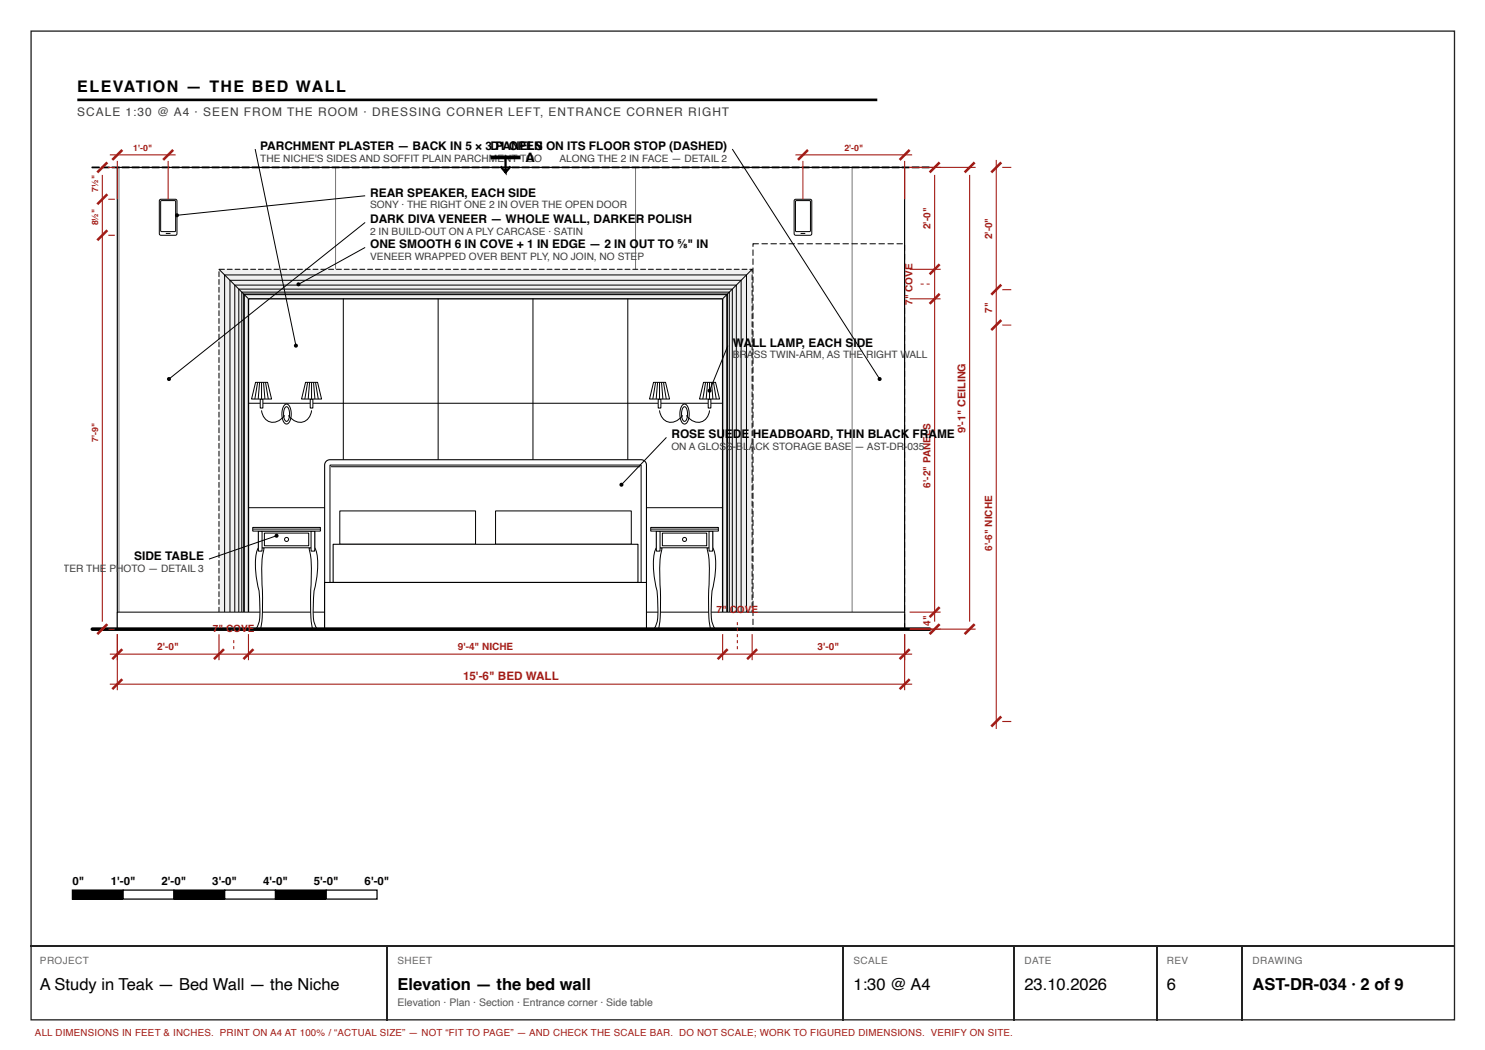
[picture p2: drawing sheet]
<svg xmlns="http://www.w3.org/2000/svg" width="297mm" height="210mm" viewBox="0 0 297 210" stroke-linecap="round" stroke-linejoin="round" font-family="sans-serif">
<path d="M6.2 6.2h284.7v197.7h-284.7z" fill="none" stroke="#222" stroke-width=".26"/>
<path d="M15.5 20h160" fill="none" stroke="#000" stroke-width=".52"/>
<path d="M23.5 33.5h157.4v92.3h-157.4z" fill="#fff"/>
<path d="M23.5 33.5h157.4v92.3h-157.4z" fill="none" stroke="#000" stroke-width=".23"/>
<path d="M23.8 33.5v88.9M67.1 33.5v20.3M127.1 33.5v20.3M170.4 33.5v88.9" fill="none" stroke="#000" stroke-width=".2"/>
<path d="M43.8 53.8h106.6v72h-5.9v-66.1h-94.8v66.1h-5.9z" fill="#f0f0f0"/>
<path d="M43.8 53.8l5.9 5.9M150.4 53.8l-5.9 5.9M44.9 122.4v-67.4h104.4v67.4M46 122.4v-66.4h102.2v66.4M47 122.4v-65.4h100.3v65.4M47.8 122.4v-64.6h98.7v64.6M48.4 122.4v-64h97.5v64M48.7 122.4v-63.6h96.8v63.6M48.9 122.4v-63.5h96.5v63.5" fill="none" stroke="#000" stroke-width=".2"/>
<path d="M43.7 121.3l.2 .1-.1 1.1zM43.7 119.8h.2l-.1 1.1zM43.7 118.2l.2 .1-.1 1zM43.7 116.7h.2l-.1 1.1zM43.7 115.1l.2 .1-.1 1zM43.7 113.5l.2 .1-.1 1.1zM43.7 112h.2l-.1 1.1zM43.7 110.4l.2 .1-.1 1zM43.7 108.9h.2l-.1 1.1zM43.7 107.3l.2 .1-.1 1zM43.7 105.7l.2 .1-.1 1.1zM43.7 104.2h.2l-.1 1.1zM43.7 102.6l.2 .1-.1 1zM43.7 101.1h.2l-.1 1.1zM43.7 99.5l.2 .1-.1 1zM43.7 97.9l.2 .1-.1 1.1zM43.7 96.4h.2l-.1 1.1zM43.7 94.8l.2 .1-.1 1zM43.7 93.3h.2l-.1 1.1zM43.7 91.7l.2 .1-.1 1zM43.7 90.1l.2 .1-.1 1.1zM43.7 88.6h.2l-.1 1.1zM43.7 87l.2 .1-.1 1zM43.7 85.5h.2l-.1 1.1zM43.7 83.9l.2 .1-.1 1zM43.7 82.3l.2 .1-.1 1.1zM43.7 80.8h.2l-.1 1.1zM43.7 79.2l.2 .1-.1 1zM43.7 77.7h.2l-.1 1.1zM43.7 76.1l.2 .1-.1 1zM43.7 74.5l.2 .1-.1 1.1zM43.7 73h.2l-.1 1.1zM43.7 71.4l.2 .1-.1 1zM43.7 69.9h.2l-.1 1.1zM43.7 68.3l.2 .1-.1 1zM43.7 66.7l.2 .1-.1 1.1zM43.7 65.2h.2l-.1 1.1zM43.7 63.6l.2 .1-.1 1zM43.7 62.1h.2l-.1 1.1zM43.7 60.5l.2 .1-.1 1zM43.7 58.9l.2 .1-.1 1.1zM43.7 57.4h.2l-.1 1.1zM43.7 55.8l.2 .1-.1 1zM43.7 54.3h.2l-.1 1.1zM43.8 53.8h1.2l-1.1 .1zM45.4 53.8h1.1l-1 .1zM47 53.8h1.1l-1.1 .1zM48.5 53.8h1.1l-1 .1zM50.1 53.8h1.1l-1.1 .1zM51.6 53.8h1.2l-1.1 .1zM53.2 53.8h1.1l-1 .1zM54.8 53.8h1.1l-1.1 .1zM56.3 53.8h1.1l-1 .1zM57.9 53.8h1.1l-1.1 .1zM59.4 53.8h1.2l-1.1 .1zM61 53.8h1.1l-1 .1zM62.6 53.8h1.1l-1.1 .1zM64.1 53.8h1.1l-1 .1zM65.7 53.8h1.1l-1.1 .1zM67.2 53.8h1.2l-1.1 .1zM68.8 53.8h1.1l-1 .1zM70.4 53.8h1.1l-1.1 .1zM71.9 53.8h1.1l-1 .1zM73.5 53.8h1.1l-1.1 .1zM75 53.8h1.2l-1.1 .1zM76.6 53.8h1.1l-1 .1zM78.2 53.8h1.1l-1.1 .1zM79.7 53.8h1.1l-1 .1zM81.3 53.8h1.1l-1.1 .1zM82.8 53.8h1.2l-1.1 .1zM84.4 53.8h1.1l-1 .1zM86 53.8h1.1l-1.1 .1zM87.5 53.8h1.1l-1 .1zM89.1 53.8h1.1l-1.1 .1zM90.6 53.8h1.2l-1.1 .1zM92.2 53.8h1.1l-1 .1zM93.8 53.8h1.1l-1.1 .1zM95.3 53.8h1.1l-1 .1zM96.9 53.8h1.1l-1.1 .1zM98.4 53.8h1.2l-1.1 .1zM100 53.8h1.1l-1 .1zM101.6 53.8h1.1l-1.1 .1zM103.1 53.8h1.1l-1 .1zM104.7 53.8h1.1l-1.1 .1zM106.2 53.8h1.2l-1.1 .1zM107.8 53.8h1.1l-1 .1zM109.4 53.8h1.1l-1.1 .1zM110.9 53.8h1.1l-1 .1zM112.5 53.8h1.1l-1.1 .1zM114 53.8h1.2l-1.1 .1zM115.6 53.8h1.1l-1 .1zM117.2 53.8h1.1l-1.1 .1zM118.7 53.8h1.1l-1 .1zM120.3 53.8h1.1l-1.1 .1zM121.8 53.8h1.2l-1.1 .1zM123.4 53.8h1.1l-1 .1zM125 53.8h1.1l-1.1 .1zM126.5 53.8h1.1l-1 .1zM128.1 53.8h1.1l-1.1 .1zM129.6 53.8h1.2l-1.1 .1zM131.2 53.8h1.1l-1 .1zM132.8 53.8h1.1l-1.1 .1zM134.3 53.8h1.1l-1 .1zM135.9 53.8h1.1l-1.1 .1zM137.4 53.8h1.2l-1.1 .1zM139 53.8h1.1l-1 .1zM140.6 53.8h1.1l-1.1 .1zM142.1 53.8h1.1l-1 .1zM143.7 53.8h1.1l-1.1 .1zM145.2 53.8h1.2l-1.1 .1zM146.8 53.8h1.1l-1 .1zM148.4 53.8h1.1l-1.1 .1zM149.9 53.8h.6v.6l-.2-.1 .1-.5-.4 .1zM150.4 54.9h.1l-.1 1.1zM150.4 56.4l.1 .1-.1 1.1zM150.4 58l.1 .1-.1 1zM150.4 59.6h.1l-.1 1.1zM150.4 61.1l.1 .1-.1 1zM150.4 62.7h.1l-.1 1.1zM150.4 64.2l.1 .1-.1 1.1zM150.4 65.8l.1 .1-.1 1zM150.4 67.4h.1l-.1 1.1zM150.4 68.9l.1 .1-.1 1zM150.4 70.5h.1l-.1 1.1zM150.4 72l.1 .1-.1 1.1zM150.4 73.6l.1 .1-.1 1zM150.4 75.2h.1l-.1 1.1zM150.4 76.7l.1 .1-.1 1zM150.4 78.3h.1l-.1 1.1zM150.4 79.8l.1 .1-.1 1.1zM150.4 81.4l.1 .1-.1 1zM150.4 83h.1l-.1 1.1zM150.4 84.5l.1 .1-.1 1zM150.4 86.1h.1l-.1 1.1zM150.4 87.6l.1 .1-.1 1.1zM150.4 89.2l.1 .1-.1 1zM150.4 90.8h.1l-.1 1.1zM150.4 92.3l.1 .1-.1 1zM150.4 93.9h.1l-.1 1.1zM150.4 95.4l.1 .1-.1 1.1zM150.4 97l.1 .1-.1 1zM150.4 98.6h.1l-.1 1.1zM150.4 100.1l.1 .1-.1 1zM150.4 101.7h.1l-.1 1.1zM150.4 103.2l.1 .1-.1 1.1zM150.4 104.8l.1 .1-.1 1zM150.4 106.4h.1l-.1 1.1zM150.4 107.9l.1 .1-.1 1zM150.4 109.5h.1l-.1 1.1zM150.4 111l.1 .1-.1 1.1zM150.4 112.6l.1 .1-.1 1zM150.4 114.2h.1l-.1 1.1zM150.4 115.7l.1 .1-.1 1zM150.4 117.3h.1l-.1 1.1zM150.4 118.8l.1 .1-.1 1.1zM150.4 120.4l.1 .1-.1 1zM150.4 122h.1l-.1 .5z" fill="#000"/>
<path d="M49.7 59.7h94.8v66.1h-94.8z" fill="#fff"/>
<path d="M49.7 59.7h94.8v66.1h-94.8z" fill="none" stroke="#000" stroke-width=".27"/>
<path d="M68.7 59.7v62.7M87.6 59.7v62.7M106.6 59.7v62.7M125.6 59.7v62.7M49.7 80.6h94.8M49.7 101.5h94.8" fill="none" stroke="#000" stroke-width=".2"/>
<path d="M23.5 122.4h157.4v3.4h-157.4z" fill="#fff"/>
<path d="M23.5 122.4h157.4v3.4h-157.4z" fill="none" stroke="#000" stroke-width=".2"/>
<path d="M51.7 109.5h1.1a35.8 35.8 0 0 0-.3 9.9v2.1a15 15 0 0 1-.4 4.3l-.8-.1a8.3 8.3 0 0 0 .7-4.7 16.1 16.1 0 0 0-.7-5 11.1 11.1 0 0 1 .4-6.5z" fill="#fff"/>
<path d="M51.7 109.5h1.1a35.8 35.8 0 0 0-.3 9.9v2.1a15 15 0 0 1-.4 4.3l-.8-.1a8.3 8.3 0 0 0 .7-4.7 16.1 16.1 0 0 0-.7-5 11.1 11.1 0 0 1 .4-6.5z" fill="none" stroke="#000" stroke-width=".2"/>
<path d="M61.8 109.5h1.1a11.1 11.1 0 0 1 .4 6.5 23.2 23.2 0 0 0-.4 8.6l.4 1.1-.8 .1a42.4 42.4 0 0 1-.2-10.5 19.1 19.1 0 0 0-.5-5.8z" fill="#fff"/>
<path d="M61.8 109.5h1.1a11.1 11.1 0 0 1 .4 6.5 23.2 23.2 0 0 0-.4 8.6l.4 1.1-.8 .1a42.4 42.4 0 0 1-.2-10.5 19.1 19.1 0 0 0-.5-5.8z" fill="none" stroke="#000" stroke-width=".2"/>
<path d="M51.7 106.2h11.2v3.3h-11.2z" fill="#fff"/>
<path d="M51.7 106.2h11.2v3.3h-11.2z" fill="none" stroke="#000" stroke-width=".2"/>
<path d="M52.9 106.6h8.8v2.5h-8.8z" fill="#fff"/>
<path d="M52.9 106.6h8.8v2.5h-8.8z" fill="none" stroke="#000" stroke-width=".2"/>
<circle cx="57.3" cy="107.8" r=".4" fill="#fff"/>
<circle cx="57.3" cy="107.8" r=".4" fill="none" stroke="#000" stroke-width=".2"/>
<path d="M51.7 106.2h.7v4h-.7z" fill="#fff"/>
<path d="M51.7 106.2h.7v4h-.7z" fill="none" stroke="#000" stroke-width=".2"/>
<path d="M62.2 106.2h.7v4h-.7z" fill="#fff"/>
<path d="M62.2 106.2h.7v4h-.7z" fill="none" stroke="#000" stroke-width=".2"/>
<path d="M50.5 105.4h13.6v.8h-13.6z" fill="#fff"/>
<path d="M50.5 105.4h13.6v.8h-13.6zM50.6 105.8h13.4" fill="none" stroke="#000" stroke-width=".2"/>
<path d="M131.3 109.5h1.1a35.8 35.8 0 0 0-.3 9.9v2.1a15 15 0 0 1-.4 4.3l-.8-.1a8.3 8.3 0 0 0 .7-4.7 16.1 16.1 0 0 0-.7-5 11.1 11.1 0 0 1 .4-6.5z" fill="#fff"/>
<path d="M131.3 109.5h1.1a35.8 35.8 0 0 0-.3 9.9v2.1a15 15 0 0 1-.4 4.3l-.8-.1a8.3 8.3 0 0 0 .7-4.7 16.1 16.1 0 0 0-.7-5 11.1 11.1 0 0 1 .4-6.5z" fill="none" stroke="#000" stroke-width=".2"/>
<path d="M141.4 109.5h1.1a11.1 11.1 0 0 1 .4 6.5 23.2 23.2 0 0 0-.4 8.6l.4 1.1-.8 .1a42.4 42.4 0 0 1-.2-10.5 19.1 19.1 0 0 0-.5-5.8z" fill="#fff"/>
<path d="M141.4 109.5h1.1a11.1 11.1 0 0 1 .4 6.5 23.2 23.2 0 0 0-.4 8.6l.4 1.1-.8 .1a42.4 42.4 0 0 1-.2-10.5 19.1 19.1 0 0 0-.5-5.8z" fill="none" stroke="#000" stroke-width=".2"/>
<path d="M131.3 106.2h11.2v3.3h-11.2z" fill="#fff"/>
<path d="M131.3 106.2h11.2v3.3h-11.2z" fill="none" stroke="#000" stroke-width=".2"/>
<path d="M132.5 106.6h8.8v2.5h-8.8z" fill="#fff"/>
<path d="M132.5 106.6h8.8v2.5h-8.8z" fill="none" stroke="#000" stroke-width=".2"/>
<circle cx="136.9" cy="107.8" r=".4" fill="#fff"/>
<circle cx="136.9" cy="107.8" r=".4" fill="none" stroke="#000" stroke-width=".2"/>
<path d="M131.3 106.2h.7v4h-.7z" fill="#fff"/>
<path d="M131.3 106.2h.7v4h-.7z" fill="none" stroke="#000" stroke-width=".2"/>
<path d="M141.8 106.2h.7v4h-.7z" fill="#fff"/>
<path d="M141.8 106.2h.7v4h-.7z" fill="none" stroke="#000" stroke-width=".2"/>
<path d="M130.1 105.4h13.6v.8h-13.6z" fill="#fff"/>
<path d="M130.1 105.4h13.6v.8h-13.6zM130.2 105.8h13.4" fill="none" stroke="#000" stroke-width=".2"/>
<path d="M32 39.9l3.1-.1 .3 .2v6.7l-.2 .3h-3l-.3-.2z" fill="#fff"/>
<path d="M32 39.9l3.1-.1 .3 .2v6.7l-.2 .3h-3l-.3-.2zM32.2 40.2l2.7-.1 .2 .1v5.9l-.1 .2h-2.7l-.2-.1zM33.2 46.7h.8" fill="none" stroke="#000" stroke-width=".2"/>
<path d="M158.9 39.9l3.1-.1 .3 .2 .1 6.7-.2 .3h-3l-.3-.2z" fill="#fff"/>
<path d="M158.9 39.9l3.1-.1 .3 .2 .1 6.7-.2 .3h-3l-.3-.2zM159.2 40.2l2.7-.1 .2 .1v5.9l-.1 .2h-2.7l-.2-.1zM160.2 46.7h.8" fill="none" stroke="#000" stroke-width=".2"/>
<path d="M57 80.9a.75 .75 0 0 1 .8 0 .75 .75 0 0 1 .3 .8 2.78 2.78 0 0 1-.7 3.1 1.51 1.51 0 0 1-1-1.8l.1-1.2z" fill="#fff"/>
<path d="M52.3 82.1a2.32 2.32 0 0 0 1.4 2.1 2.32 2.32 0 0 0 2.6-.4l.6-.7M57 80.9a.75 .75 0 0 1 .8 0 .75 .75 0 0 1 .3 .8 2.78 2.78 0 0 1-.7 3.1 1.51 1.51 0 0 1-1-1.8l.1-1.2zM57.1 81.4a.54 .54 0 0 1 .6 .1 .54 .54 0 0 1 .1 .5l.1 1.1a.98 .98 0 0 1-.7 1.1 2.48 2.48 0 0 1-.1-2.8z" fill="none" stroke="#000" stroke-width=".2"/>
<path d="M52 79.8h.6v1.8h-.6z" fill="#fff"/>
<path d="M52 79.8h.6v1.8h-.6z" fill="none" stroke="#000" stroke-width=".2"/>
<path d="M51.1 76.4h2.4l.8 3.4h-4z" fill="#fff"/>
<path d="M51.1 76.4h2.4l.8 3.4h-4zM51.5 76.5l-.5 3.2M51.9 76.5l-.3 3.2M52.3 76.5v3.2M52.7 76.5l.3 3.2M53.1 76.5l.5 3.2M62.3 82.1a2.32 2.32 0 0 1-1.4 2.1 2.32 2.32 0 0 1-2.5-.4l-.7-.7" fill="none" stroke="#000" stroke-width=".2"/>
<path d="M62 79.8h.6v1.8h-.6z" fill="#fff"/>
<path d="M62 79.8h.6v1.8h-.6z" fill="none" stroke="#000" stroke-width=".2"/>
<path d="M61.1 76.4h2.4l.8 3.4h-4z" fill="#fff"/>
<path d="M61.1 76.4h2.4l.8 3.4h-4zM61.5 76.5l-.5 3.2M61.9 76.5l-.3 3.2M62.3 76.5v3.2M62.7 76.5l.3 3.2M63.1 76.5l.5 3.2" fill="none" stroke="#000" stroke-width=".2"/>
<path d="M136.6 80.9a.75 .75 0 0 1 .8 0 .75 .75 0 0 1 .3 .8 2.78 2.78 0 0 1-.7 3.1 1.51 1.51 0 0 1-1-1.8l.1-1.2z" fill="#fff"/>
<path d="M131.9 82.1a2.32 2.32 0 0 0 1.4 2.1 2.32 2.32 0 0 0 2.6-.4l.6-.7M136.6 80.9a.75 .75 0 0 1 .8 0 .75 .75 0 0 1 .3 .8 2.78 2.78 0 0 1-.7 3.1 1.51 1.51 0 0 1-1-1.8l.1-1.2zM136.7 81.4a.54 .54 0 0 1 .6 .1 .54 .54 0 0 1 .1 .5l.1 1.1a.98 .98 0 0 1-.7 1.1 2.48 2.48 0 0 1-.1-2.8z" fill="none" stroke="#000" stroke-width=".2"/>
<path d="M131.6 79.8h.6v1.8h-.6z" fill="#fff"/>
<path d="M131.6 79.8h.6v1.8h-.6z" fill="none" stroke="#000" stroke-width=".2"/>
<path d="M130.7 76.4h2.4l.8 3.4h-4z" fill="#fff"/>
<path d="M130.7 76.4h2.4l.8 3.4h-4zM131.1 76.5l-.5 3.2M131.5 76.5l-.3 3.2M131.9 76.5v3.2M132.3 76.5l.3 3.2M132.7 76.5l.5 3.2M141.9 82.1a2.32 2.32 0 0 1-1.4 2.1 2.32 2.32 0 0 1-2.5-.4l-.7-.7" fill="none" stroke="#000" stroke-width=".2"/>
<path d="M141.6 79.8h.6v1.8h-.6z" fill="#fff"/>
<path d="M141.6 79.8h.6v1.8h-.6z" fill="none" stroke="#000" stroke-width=".2"/>
<path d="M140.7 76.4h2.4l.8 3.4h-4z" fill="#fff"/>
<path d="M140.7 76.4h2.4l.8 3.4h-4zM141.1 76.5l-.5 3.2M141.5 76.5l-.3 3.2M141.9 76.5v3.2M142.3 76.5l.3 3.2M142.7 76.5l.5 3.2" fill="none" stroke="#000" stroke-width=".2"/>
<path d="M65.2 92.2l.8-.3h62.2a1.07 1.07 0 0 1 1.1 1.1v32.8h-64.4v-32.8z" fill="#fff"/>
<path d="M65.2 92.2l.8-.3h62.2a1.07 1.07 0 0 1 1.1 1.1v32.8h-64.4v-32.8z" fill="none" stroke="#000" stroke-width=".22"/>
<path d="M66 93h62.2v23.4h-62.2z" fill="#fff"/>
<path d="M66 93h62.2v23.4h-62.2zM66.3 93.3h61.7" fill="none" stroke="#000" stroke-width=".2"/>
<path d="M68 102.1h27.1v6.7h-27.1z" fill="#fff"/>
<path d="M68 102.1h27.1v6.7h-27.1z" fill="none" stroke="#000" stroke-width=".2"/>
<path d="M99.1 102.1h27.2v6.7h-27.2z" fill="#fff"/>
<path d="M99.1 102.1h27.2v6.7h-27.2z" fill="none" stroke="#000" stroke-width=".2"/>
<path d="M66.6 108.8h61v7.6h-61z" fill="#fff"/>
<path d="M66.6 108.8h61v7.6h-61z" fill="none" stroke="#000" stroke-width=".22"/>
<path d="M64.9 116.4h64.4v9.4h-64.4z" fill="#fff"/>
<path d="M64.9 116.4h64.4v9.4h-64.4z" fill="none" stroke="#000" stroke-width=".22"/>
<g fill="#000">
<path d="M18.3 33.3h1.5a.18 .18 0 0 1 .2 .2 .18 .18 0 0 1-.2 .1h-1.4zM20.3 33.3h1.5a.18 .18 0 0 1 .2 .2 .18 .18 0 0 1-.2 .1h-1.4zM22.3 33.3h1.5a.18 .18 0 0 1 .2 .2 .18 .18 0 0 1-.2 .1h-1.4zM24.3 33.3h1.5a.18 .18 0 0 1 .2 .2 .18 .18 0 0 1-.2 .1h-1.4zM26.3 33.3h1.5a.18 .18 0 0 1 .2 .2 .18 .18 0 0 1-.2 .1h-1.4zM28.3 33.3h1.5a.18 .18 0 0 1 .2 .2 .18 .18 0 0 1-.2 .1h-1.4zM30.3 33.3h1.5a.18 .18 0 0 1 .2 .2 .18 .18 0 0 1-.2 .1h-1.4zM32.3 33.3h1.5a.18 .18 0 0 1 .2 .2 .18 .18 0 0 1-.2 .1h-1.4zM34.3 33.3h1.5a.18 .18 0 0 1 .2 .2 .18 .18 0 0 1-.2 .1h-1.4zM36.3 33.3h1.5a.18 .18 0 0 1 .2 .2 .18 .18 0 0 1-.2 .1h-1.4zM38.3 33.3h1.5a.18 .18 0 0 1 .2 .2 .18 .18 0 0 1-.2 .1h-1.4zM40.3 33.3h1.5a.18 .18 0 0 1 .2 .2 .18 .18 0 0 1-.2 .1h-1.4zM42.3 33.3h1.5a.18 .18 0 0 1 .2 .2 .18 .18 0 0 1-.2 .1h-1.4zM44.3 33.3h1.5a.18 .18 0 0 1 .2 .2 .18 .18 0 0 1-.2 .1h-1.4zM46.3 33.3h1.5a.18 .18 0 0 1 .2 .2 .18 .18 0 0 1-.2 .1h-1.4zM48.3 33.3h1.5a.18 .18 0 0 1 .2 .2 .18 .18 0 0 1-.2 .1h-1.4zM50.3 33.3h1.5a.18 .18 0 0 1 .2 .2 .18 .18 0 0 1-.2 .1h-1.4zM52.3 33.3h1.5a.18 .18 0 0 1 .2 .2 .18 .18 0 0 1-.2 .1h-1.4zM54.3 33.3h1.5a.18 .18 0 0 1 .2 .2 .18 .18 0 0 1-.2 .1h-1.4zM56.3 33.3h1.5a.18 .18 0 0 1 .2 .2 .18 .18 0 0 1-.2 .1h-1.4zM58.3 33.3h1.5a.18 .18 0 0 1 .2 .2 .18 .18 0 0 1-.2 .1h-1.4zM60.3 33.3h1.5a.18 .18 0 0 1 .2 .2 .18 .18 0 0 1-.2 .1h-1.4zM62.3 33.3h1.5a.18 .18 0 0 1 .2 .2 .18 .18 0 0 1-.2 .1h-1.4zM64.3 33.3h1.5a.18 .18 0 0 1 .2 .2 .18 .18 0 0 1-.2 .1h-1.4zM66.3 33.3h1.5a.18 .18 0 0 1 .2 .2 .18 .18 0 0 1-.2 .1h-1.4zM68.3 33.3h1.5a.18 .18 0 0 1 .2 .2 .18 .18 0 0 1-.2 .1h-1.4zM70.3 33.3h1.5a.18 .18 0 0 1 .2 .2 .18 .18 0 0 1-.2 .1h-1.4zM72.3 33.3h1.5a.18 .18 0 0 1 .2 .2 .18 .18 0 0 1-.2 .1h-1.4zM74.3 33.3h1.5a.18 .18 0 0 1 .2 .2 .18 .18 0 0 1-.2 .1h-1.4zM76.3 33.3h1.5a.18 .18 0 0 1 .2 .2 .18 .18 0 0 1-.2 .1h-1.4zM78.3 33.3h1.5a.18 .18 0 0 1 .2 .2 .18 .18 0 0 1-.2 .1h-1.4zM80.3 33.3h1.5a.18 .18 0 0 1 .2 .2 .18 .18 0 0 1-.2 .1h-1.4zM82.3 33.3h1.5a.18 .18 0 0 1 .2 .2 .18 .18 0 0 1-.2 .1h-1.4zM84.3 33.3h1.5a.18 .18 0 0 1 .2 .2 .18 .18 0 0 1-.2 .1h-1.4zM86.3 33.3h1.5a.18 .18 0 0 1 .2 .2 .18 .18 0 0 1-.2 .1h-1.4zM88.3 33.3h1.5a.18 .18 0 0 1 .2 .2 .18 .18 0 0 1-.2 .1h-1.4zM90.3 33.3h1.5a.18 .18 0 0 1 .2 .2 .18 .18 0 0 1-.2 .1h-1.4zM92.3 33.3h1.5a.18 .18 0 0 1 .2 .2 .18 .18 0 0 1-.2 .1h-1.4zM94.3 33.3h1.5a.18 .18 0 0 1 .2 .2 .18 .18 0 0 1-.2 .1h-1.4zM96.3 33.3h1.5a.18 .18 0 0 1 .2 .2 .18 .18 0 0 1-.2 .1h-1.4zM98.3 33.3h1.5a.18 .18 0 0 1 .2 .2 .18 .18 0 0 1-.2 .1h-1.4zM100.3 33.3h1.5a.18 .18 0 0 1 .2 .2 .18 .18 0 0 1-.2 .1h-1.4zM102.3 33.3h1.5a.18 .18 0 0 1 .2 .2 .18 .18 0 0 1-.2 .1h-1.4zM104.3 33.3h1.5a.18 .18 0 0 1 .2 .2 .18 .18 0 0 1-.2 .1h-1.4zM106.3 33.3h1.5a.18 .18 0 0 1 .2 .2 .18 .18 0 0 1-.2 .1h-1.4zM108.3 33.3h1.5a.18 .18 0 0 1 .2 .2 .18 .18 0 0 1-.2 .1h-1.4zM110.3 33.3h1.5a.18 .18 0 0 1 .2 .2 .18 .18 0 0 1-.2 .1h-1.4zM112.3 33.3h1.5a.18 .18 0 0 1 .2 .2 .18 .18 0 0 1-.2 .1h-1.4zM114.3 33.3h1.5a.18 .18 0 0 1 .2 .2 .18 .18 0 0 1-.2 .1h-1.4zM116.3 33.3h1.5a.18 .18 0 0 1 .2 .2 .18 .18 0 0 1-.2 .1h-1.4zM118.3 33.3h1.5a.18 .18 0 0 1 .2 .2 .18 .18 0 0 1-.2 .1h-1.4zM120.3 33.3h1.5a.18 .18 0 0 1 .2 .2 .18 .18 0 0 1-.2 .1h-1.4zM122.3 33.3h1.5a.18 .18 0 0 1 .2 .2 .18 .18 0 0 1-.2 .1h-1.4zM124.3 33.3h1.5a.18 .18 0 0 1 .2 .2 .18 .18 0 0 1-.2 .1h-1.4zM126.3 33.3h1.5a.18 .18 0 0 1 .2 .2 .18 .18 0 0 1-.2 .1h-1.4zM128.3 33.3h1.5a.18 .18 0 0 1 .2 .2 .18 .18 0 0 1-.2 .1h-1.4zM130.3 33.3h1.5a.18 .18 0 0 1 .2 .2 .18 .18 0 0 1-.2 .1h-1.4zM132.3 33.3h1.5a.18 .18 0 0 1 .2 .2 .18 .18 0 0 1-.2 .1h-1.4zM134.3 33.3h1.5a.18 .18 0 0 1 .2 .2 .18 .18 0 0 1-.2 .1h-1.4zM136.3 33.3h1.5a.18 .18 0 0 1 .2 .2 .18 .18 0 0 1-.2 .1h-1.4zM138.3 33.3h1.5a.18 .18 0 0 1 .2 .2 .18 .18 0 0 1-.2 .1h-1.4zM140.3 33.3h1.5a.18 .18 0 0 1 .2 .2 .18 .18 0 0 1-.2 .1h-1.4zM142.3 33.3h1.5a.18 .18 0 0 1 .2 .2 .18 .18 0 0 1-.2 .1h-1.4zM144.3 33.3h1.5a.18 .18 0 0 1 .2 .2 .18 .18 0 0 1-.2 .1h-1.4zM146.3 33.3h1.5a.18 .18 0 0 1 .2 .2 .18 .18 0 0 1-.2 .1h-1.4zM148.3 33.3h1.5a.18 .18 0 0 1 .2 .2 .18 .18 0 0 1-.2 .1h-1.4zM150.3 33.3h1.5a.18 .18 0 0 1 .2 .2 .18 .18 0 0 1-.2 .1h-1.4zM152.3 33.3h1.5a.18 .18 0 0 1 .2 .2 .18 .18 0 0 1-.2 .1h-1.4zM154.3 33.3h1.5a.18 .18 0 0 1 .2 .2 .18 .18 0 0 1-.2 .1h-1.4zM156.3 33.3h1.5a.18 .18 0 0 1 .2 .2 .18 .18 0 0 1-.2 .1h-1.4zM158.3 33.3h1.5a.18 .18 0 0 1 .2 .2 .18 .18 0 0 1-.2 .1h-1.4zM160.3 33.3h1.5a.18 .18 0 0 1 .2 .2 .18 .18 0 0 1-.2 .1h-1.4zM162.3 33.3h1.5a.18 .18 0 0 1 .2 .2 .18 .18 0 0 1-.2 .1h-1.4zM164.3 33.3h1.5a.18 .18 0 0 1 .2 .2 .18 .18 0 0 1-.2 .1h-1.4zM166.3 33.3h1.5a.18 .18 0 0 1 .2 .2 .18 .18 0 0 1-.2 .1h-1.4zM168.3 33.3h1.5a.18 .18 0 0 1 .2 .2 .18 .18 0 0 1-.2 .1h-1.4zM170.3 33.3h1.5a.18 .18 0 0 1 .2 .2 .18 .18 0 0 1-.2 .1h-1.4zM172.3 33.3h1.5a.18 .18 0 0 1 .2 .2 .18 .18 0 0 1-.2 .1h-1.4zM174.3 33.3h1.5a.18 .18 0 0 1 .2 .2 .18 .18 0 0 1-.2 .1h-1.4zM176.3 33.3h1.5a.18 .18 0 0 1 .2 .2 .18 .18 0 0 1-.2 .1h-1.4zM178.3 33.3h1.5a.18 .18 0 0 1 .2 .2 .18 .18 0 0 1-.2 .1h-1.4zM180.3 33.3h1.5a.18 .18 0 0 1 .2 .2 .18 .18 0 0 1-.2 .1h-1.4zM182.3 33.3h1.5a.18 .18 0 0 1 .2 .2 .18 .18 0 0 1-.2 .1h-1.4zM184.3 33.3h1.5a.18 .18 0 0 1 .2 .2 .18 .18 0 0 1-.2 .1h-1.4z"/>
<path d="M152.3 48.7h1.3l-1.2 .1zM154.1 48.7h1.3l-1.2 .1zM155.9 48.7h1.3l-1.2 .1zM157.7 48.7h1.3l-1.2 .1zM159.5 48.7h1.3l-1.2 .1zM161.3 48.7h1.3l-1.2 .1zM163.1 48.7h1.3l-1.2 .1zM164.9 48.7h1.3l-1.2 .1zM166.7 48.7h1.3l-1.2 .1zM168.5 48.7h1.3l-1.2 .1zM170.3 48.7h1.3l-1.2 .1zM172.1 48.7h1.3l-1.2 .1zM173.9 48.7h1.3l-1.2 .1zM175.7 48.7h1.3l-1.2 .1zM177.5 48.7h1.3l-1.2 .1zM179.3 48.7h1.3l-1.2 .1zM180.9 48.9l.1 .1-.1 1.2zM180.9 50.7l.1 .1-.1 1.2zM180.9 52.5l.1 .1-.1 1.2zM180.9 54.3l.1 .1-.1 1.2zM180.9 56.1l.1 .1-.1 1.2zM180.9 57.9l.1 .1-.1 1.2zM180.9 59.7l.1 .1-.1 1.2zM180.9 61.5l.1 .1-.1 1.2zM180.9 63.3l.1 .1-.1 1.2zM180.9 65.1l.1 .1-.1 1.2zM180.9 66.9l.1 .1-.1 1.2zM180.9 68.7l.1 .1-.1 1.2zM180.9 70.5l.1 .1-.1 1.2zM180.9 72.3l.1 .1-.1 1.2zM180.9 74.1l.1 .1-.1 1.2zM180.9 75.9l.1 .1-.1 1.2zM180.9 77.7l.1 .1-.1 1.2zM180.9 79.5l.1 .1-.1 1.2zM180.9 81.3l.1 .1-.1 1.2zM180.9 83.1l.1 .1-.1 1.2zM180.9 84.9l.1 .1-.1 1.2zM180.9 86.7l.1 .1-.1 1.2zM180.9 88.5l.1 .1-.1 1.2zM180.9 90.3l.1 .1-.1 1.2zM180.9 92.1l.1 .1-.1 1.2zM180.9 93.9l.1 .1-.1 1.2zM180.9 95.7l.1 .1-.1 1.2zM180.9 97.5l.1 .1-.1 1.2zM180.9 99.3l.1 .1-.1 1.2zM180.9 101.1l.1 .1-.1 1.2zM180.9 102.9l.1 .1-.1 1.2zM180.9 104.7l.1 .1-.1 1.2zM180.9 106.5l.1 .1-.1 1.2zM180.9 108.3l.1 .1-.1 1.2zM180.9 110.1l.1 .1-.1 1.2zM180.9 111.9l.1 .1-.1 1.2zM180.9 113.7l.1 .1-.1 1.2zM180.9 115.5l.1 .1-.1 1.2zM180.9 117.3l.1 .1-.1 1.2zM180.9 119.1l.1 .1-.1 1.2zM180.9 120.9l.1 .1-.1 1.2zM180.9 122.7l.1 .1-.1 1.2zM180.9 124.5l.1 .1-.1 1.2zM179.1 125.7l1.3 .1-1.2 .1zM177.3 125.7l1.3 .1-1.2 .1zM175.5 125.7l1.3 .1-1.2 .1zM173.7 125.7l1.3 .1-1.2 .1zM171.9 125.7l1.3 .1-1.2 .1zM170.1 125.7l1.3 .1-1.2 .1zM168.3 125.7l1.3 .1-1.2 .1zM166.5 125.7l1.3 .1-1.2 .1zM164.7 125.7l1.3 .1-1.2 .1zM162.9 125.7l1.3 .1-1.2 .1zM161.1 125.7l1.3 .1-1.2 .1zM159.3 125.7l1.3 .1-1.2 .1zM157.5 125.7l1.3 .1-1.2 .1zM155.7 125.7l1.3 .1-1.2 .1zM153.9 125.7l1.3 .1-1.2 .1zM152.1 125.7l1.3 .1-1.2 .1zM150.5 125.5h.2l-.1 .3 .9-.1 .1 .1-1 .1zM150.5 123.7l.2 .1-.1 1.1zM150.5 121.9l.2 .1-.1 1.1zM150.5 120.1l.2 .1-.1 1.1zM150.5 118.3l.2 .1-.1 1.1zM150.5 116.5l.2 .1-.1 1.1zM150.5 114.7l.2 .1-.1 1.1zM150.5 112.9l.2 .1-.1 1.1zM150.5 111.1l.2 .1-.1 1.1zM150.5 109.3l.2 .1-.1 1.1zM150.5 107.5l.2 .1-.1 1.1zM150.5 105.7l.2 .1-.1 1.1zM150.5 103.9l.2 .1-.1 1.1zM150.5 102.1l.2 .1-.1 1.1zM150.5 100.3l.2 .1-.1 1.1zM150.5 98.5l.2 .1-.1 1.2zM150.5 96.7l.2 .1-.1 1.2zM150.5 94.9l.2 .1-.1 1.2zM150.5 93.1l.2 .1-.1 1.2zM150.5 91.3l.2 .1-.1 1.2zM150.5 89.5l.2 .1-.1 1.2zM150.5 87.7l.2 .1-.1 1.2zM150.5 85.9l.2 .1-.1 1.2zM150.5 84.1l.2 .1-.1 1.2zM150.5 82.3l.2 .1-.1 1.2zM150.5 80.5l.2 .1-.1 1.2zM150.5 78.7l.2 .1-.1 1.2zM150.5 76.9l.2 .1-.1 1.2zM150.5 75.1l.2 .1-.1 1.2zM150.5 73.3l.2 .1-.1 1.2zM150.5 71.5l.2 .1-.1 1.2zM150.5 69.7l.2 .1-.1 1.2zM150.5 67.9l.2 .1-.1 1.2zM150.5 66.1l.2 .1-.1 1.2zM150.5 64.3l.2 .1-.1 1.2zM150.5 62.5l.2 .1-.1 1.2zM150.5 60.7l.2 .1-.1 1.2zM150.5 58.9l.2 .1-.1 1.2zM150.5 57.1l.2 .1-.1 1.2zM150.5 55.3l.2 .1-.1 1.2zM150.5 53.5l.2 .1-.1 1.2zM150.5 51.7l.2 .1-.1 1.2zM150.5 49.9l.2 .1-.1 1.2zM150.5 48.7h1.3h-1.2v.7z"/>
</g>
<path d="M18.5 125.8h167.4" fill="none" stroke="#000" stroke-width=".72"/>
<path d="M22 130.8h160.4M23.5 126.8v5.2M43.8 126.8v5.2M49.7 126.8v5.2M144.5 126.8v5.2M150.4 126.8v5.2M180.9 126.8v5.2" fill="none" stroke="#a51d17" stroke-width=".22"/>
<path d="M24.5 129.8l-2 2M44.8 129.8l-2 2M50.7 129.8l-2 2M145.5 129.8l-2 2M151.4 129.8l-2 2M181.9 129.8l-2 2" fill="none" stroke="#a51d17" stroke-width=".51"/>
<g fill="#a51d17">
<path d="M46.6 129.2h.3v.6h-.3zM46.6 128h.3v.6h-.3z"/>
<path d="M147.4 129.2h.2v.6h-.2zM147.4 128h.2v.6h-.2zM147.4 126.8h.2v.6h-.2zM147.4 125.6h.2v.6h-.2zM147.4 124.4h.2v.6h-.2z"/>
</g>
<path d="M181.9 33.5h6.2M186.9 35v89.3M181.9 59.7h6.2M181.9 53.8h6.2M22 136.8h160.4M23.5 126.8v11.2M180.9 126.8v11.2M181.9 125.8h6.2M181.9 122.4h6.2" fill="none" stroke="#a51d17" stroke-width=".22"/>
<path d="M187.9 32.5l-2 2M187.9 58.7l-2 2M187.9 52.8l-2 2M24.5 135.8l-2 2M181.9 135.8l-2 2M187.9 124.8l-2 2M187.9 121.4l-2 2" fill="none" stroke="#a51d17" stroke-width=".51"/>
<path d="M185.3 56.7h.6v.2h-.6zM184.1 56.7h.6v.2h-.6z" fill="#a51d17"/>
<g fill="none" stroke="#a51d17" stroke-width=".22">
<path d="M20.5 35v89.3M21.7 33.5h1.3M21.7 39.8h1.3M22 31h13.1M23.5 32.2v7.6M33.6 32.2v7.6M159.1 31h23.3M160.6 32.2v7.6M180.9 32.2v7.6M181.9 33.5h13.2M193.9 35v89.3M199.3 32v113.7"/>
<path d="M200.5 33.5h1.8M21.7 47h1.3M200.5 57.9h1.8M200.5 65h1.8M21.7 125.8h1.3M181.9 125.8h13.2M200.5 144.2h1.8"/>
</g>
<g fill="none" stroke="#a51d17" stroke-width=".51">
<path d="M21.5 38.8l-2 2M21.5 32.5l-2 2M24.5 30l-2 2M34.6 30l-2 2M161.6 30l-2 2M181.9 30l-2 2M194.9 32.5l-2 2M200.3 32.5l-2 2M21.5 46l-2 2M200.3 56.9l-2 2M200.3 64l-2 2M21.5 124.8l-2 2"/>
<path d="M194.9 124.8l-2 2M200.3 143.2l-2 2"/>
</g>
<path d="M51 29.8l8.2 39.3M73 39.1l-37.6 3.9M146.5 29.8l29.4 46M73 44.5l-39.2 31.3M73 49.5l-13.3 7.3M145.6 69.1l-3.7 9M133.3 87.4l-9 9.5M55.3 107.1l-13.5 4.7" fill="none" stroke="#000" stroke-width=".2"/>
<g fill="#000">
<path d="M14.5 177.9h10.1v1.8h-10.1z"/>
<circle cx="35.4" cy="43" r=".4"/>
<circle cx="59.7" cy="56.8" r=".4"/>
<circle cx="33.8" cy="75.8" r=".4"/>
<circle cx="59.2" cy="69.1" r=".4"/>
<circle cx="141.9" cy="78.1" r=".4"/>
<circle cx="175.9" cy="75.8" r=".4"/>
<circle cx="124.3" cy="96.9" r=".4"/>
<circle cx="55.3" cy="107.1" r=".4"/>
</g>
<path d="M98.1 31.5h6" fill="none" stroke="#000" stroke-width=".75" stroke-linecap="butt"/>
<path d="M101.1 31.5v3l-1-1.2M102.1 33.3l-1 1.2" fill="none" stroke="#000" stroke-width=".45"/>
<path d="M14.5 177.9h10.1v1.8h-10.1z" fill="none" stroke="#000" stroke-width=".25"/>
<path d="M24.6 177.9h10.2v1.8h-10.2z" fill="#fff"/>
<path d="M24.6 177.9h10.2v1.8h-10.2zM34.8 177.9h10.1v1.8h-10.1z" fill="none" stroke="#000" stroke-width=".25"/>
<path d="M34.8 177.9h10.1v1.8h-10.1z" fill="#000"/>
<path d="M44.9 177.9h10.2v1.8h-10.2z" fill="#fff"/>
<path d="M44.9 177.9h10.2v1.8h-10.2zM55.1 177.9h10.2v1.8h-10.2z" fill="none" stroke="#000" stroke-width=".25"/>
<path d="M55.1 177.9h10.2v1.8h-10.2z" fill="#000"/>
<path d="M65.3 177.9h10.1v1.8h-10.1z" fill="#fff"/>
<path d="M65.3 177.9h10.1v1.8h-10.1z" fill="none" stroke="#000" stroke-width=".25"/>
<path d="M6.1 189h284.9M77.4 189.2v14.8M168.7 189.2v14.8M202.8 189.2v14.8M231.4 189.2v14.8M248.3 189.2v14.8" fill="none" stroke="#222" stroke-width=".26"/>
<g font-size="3.3">
<text x="8" y="197.9">A Study in Teak — Bed Wall — the Niche</text>
<text x="79.5" y="197.9">Elevation — the bed wall</text>
<text x="170.7" y="197.9">1:30 @ A4</text>
<text x="204.9" y="197.9">23.10.2026</text>
<text x="233.4" y="197.9">6</text>
<text x="250.5" y="197.9">AST-DR-034 · 2 of 9</text>
</g>
<text font-size="3.2" x="15.5" y="18.5">ELEVATION — THE BED WALL</text>
<text font-size="2.6" x="105.1" y="32.5">A</text>
<text font-size="2.4" fill="#3d3d3d" x="15.5" y="23.3">SCALE 1:30 @ A4 · SEEN FROM THE ROOM · DRESSING CORNER LEFT, ENTRANCE CORNER RIGHT</text>
<g font-size="2.4">
<text x="52" y="30">PARCHMENT PLASTER — BACK IN 5 × 3DP1AOPEN</text>
<text x="102.2" y="30">NELS ON ITS FLOOR STOP (DASHED)</text>
<text x="74" y="39.3">REAR SPEAKER, EACH SIDE</text>
<text x="74" y="44.7">DARK DIVA VENEER — WHOLE WALL, DARKE</text>
<text x="127.2" y="44.7">R POLISH</text>
<text x="74" y="49.7">ONE SMOOTH 6 IN COVE + 1 IN EDGE — 2 IN O</text>
<text x="127.8" y="49.7">UT TO ⅝&quot; IN</text>
<text x="146.6" y="69.3">W</text>
<text x="148.7" y="69.3">ALL LAMP, EACH S</text>
<text x="170.7" y="69.3">IDE</text>
<text x="134.3" y="87.6">ROSE SU</text>
<text x="145" y="87.6">E</text>
<text x="146.6" y="87.6">D</text>
<text x="148.3" y="87.6">E</text>
<text x="150.5" y="87.6">HEADBOARD, TH</text>
<text x="170.5" y="87.6">IN BLACK FRA</text>
<text x="187.4" y="87.6">ME</text>
<text x="26.8" y="112">SIDE TABLE</text>
</g>
<text font-size="2.3" fill="#a51d17" x="92.6" y="136">15'-6&quot; BED WALL</text>
<g font-size="2.3">
<text x="14.5" y="176.9">0&quot;</text>
<text x="22.2" y="176.9">1'-0&quot;</text>
<text x="32.3" y="176.9">2'-0&quot;</text>
<text x="42.5" y="176.9">3'-0&quot;</text>
<text x="52.6" y="176.9">4'-0&quot;</text>
<text x="62.8" y="176.9">5'-0&quot;</text>
<text x="72.9" y="176.9">6'-0&quot;</text>
</g>
<text font-size="2.2" fill="#a51d17" x="193.1" y="86.7" transform="rotate(-90 193.1 86.7)">9'-1&quot; CEILING</text>
<text font-size="2.1" fill="#555" x="79.5" y="201.1">Elevation · Plan · Section · Entrance corner · Side table</text>
<g font-size="2" fill="#3d3d3d">
<text x="52" y="32.3">THE NICHE'S SIDES AND SOFFIT PLAIN PARCHMENT TOO</text>
<text x="111.9" y="32.3">ALONG THE 2 IN FACE — DETAIL 2</text>
<text x="74" y="41.6">SONY · THE RIGHT ONE 2 IN OVER THE OPEN DOOR</text>
<text x="74" y="47">2 IN BUILD-OUT ON A PLY CARCASE · SATIN</text>
<text x="74" y="52">VENEER WRAPPED OVER BENT PLY, NO JOIN, NO STE</text>
<text x="127.5" y="52">P</text>
<text x="146.6" y="71.6">BR</text>
<text x="149.4" y="71.6">A</text>
<text x="150.8" y="71.6">SS TWIN-ARM, AS THE RIGHT WALL</text>
<text x="134.3" y="89.9">ON A GLOSS</text>
<text x="146.6" y="89.9">-B</text>
<text x="148.6" y="89.9">L</text>
<text x="149.7" y="89.9">ACK STORAGE BASE</text>
<text x="170.9" y="89.9">— AST-DR-</text>
<text x="181.5" y="89.9">035</text>
<text x="12.7" y="114.3">TER THE PHOTO — DETAIL 3</text>
</g>
<g font-size="2" fill="#a51d17">
<text x="186.1" y="45.8" transform="rotate(-90 186.1 45.8)">2'-0&quot;</text>
<text x="198.5" y="47.8" transform="rotate(-90 198.5 47.8)">2'-0&quot;</text>
<text x="182.5" y="60.9" transform="rotate(-90 182.5 60.9)">7&quot; COVE</text>
<text x="198.5" y="62.5" transform="rotate(-90 198.5 62.5)">7&quot;</text>
<text x="186.1" y="97.5" transform="rotate(-90 186.1 97.5)">6'-2&quot; PANELS</text>
<text x="198.5" y="110.2" transform="rotate(-90 198.5 110.2)">6'-6&quot; NICHE</text>
<text x="143.3" y="122.6">7&quot; COVE</text>
<text x="186.1" y="125.1" transform="rotate(-90 186.1 125.1)">4&quot;</text>
<text x="31.5" y="130">2'-0&quot;</text>
<text x="42.6" y="126.4">7&quot; COVE</text>
<text x="91.6" y="130">9'-4&quot; NICHE</text>
<text x="163.5" y="130">3'-0&quot;</text>
</g>
<g font-size="2" fill="#666">
<text x="8" y="192.6">PROJECT</text>
<text x="79.5" y="192.6">SHEET</text>
<text x="170.7" y="192.6">SCALE</text>
<text x="204.9" y="192.6">DATE</text>
<text x="233.4" y="192.6">REV</text>
<text x="250.5" y="192.6">DRAWING</text>
</g>
<text font-size="1.9" fill="#a51d17" x="7" y="207.2">ALL DIMENSIONS IN FEET &amp; INCHES. PRINT ON A4 AT 100% / “ACTUAL SIZE” — NOT “FIT TO PAGE” — AND CHECK THE SCALE BAR. DO NOT SCALE; WORK TO FIGURED DIMENSIONS. VERIFY ON SITE.</text>
<g font-size="1.7" fill="#a51d17">
<text x="26.7" y="30.2">1'-0&quot;</text>
<text x="168.9" y="30.2">2'-0&quot;</text>
<text x="19.7" y="38.3" transform="rotate(-90 19.7 38.3)">7½&quot;</text>
<text x="19.7" y="45.1" transform="rotate(-90 19.7 45.1)">8½&quot;</text>
<text x="19.7" y="88.3" transform="rotate(-90 19.7 88.3)">7'-9&quot;</text>
</g>
</svg>
